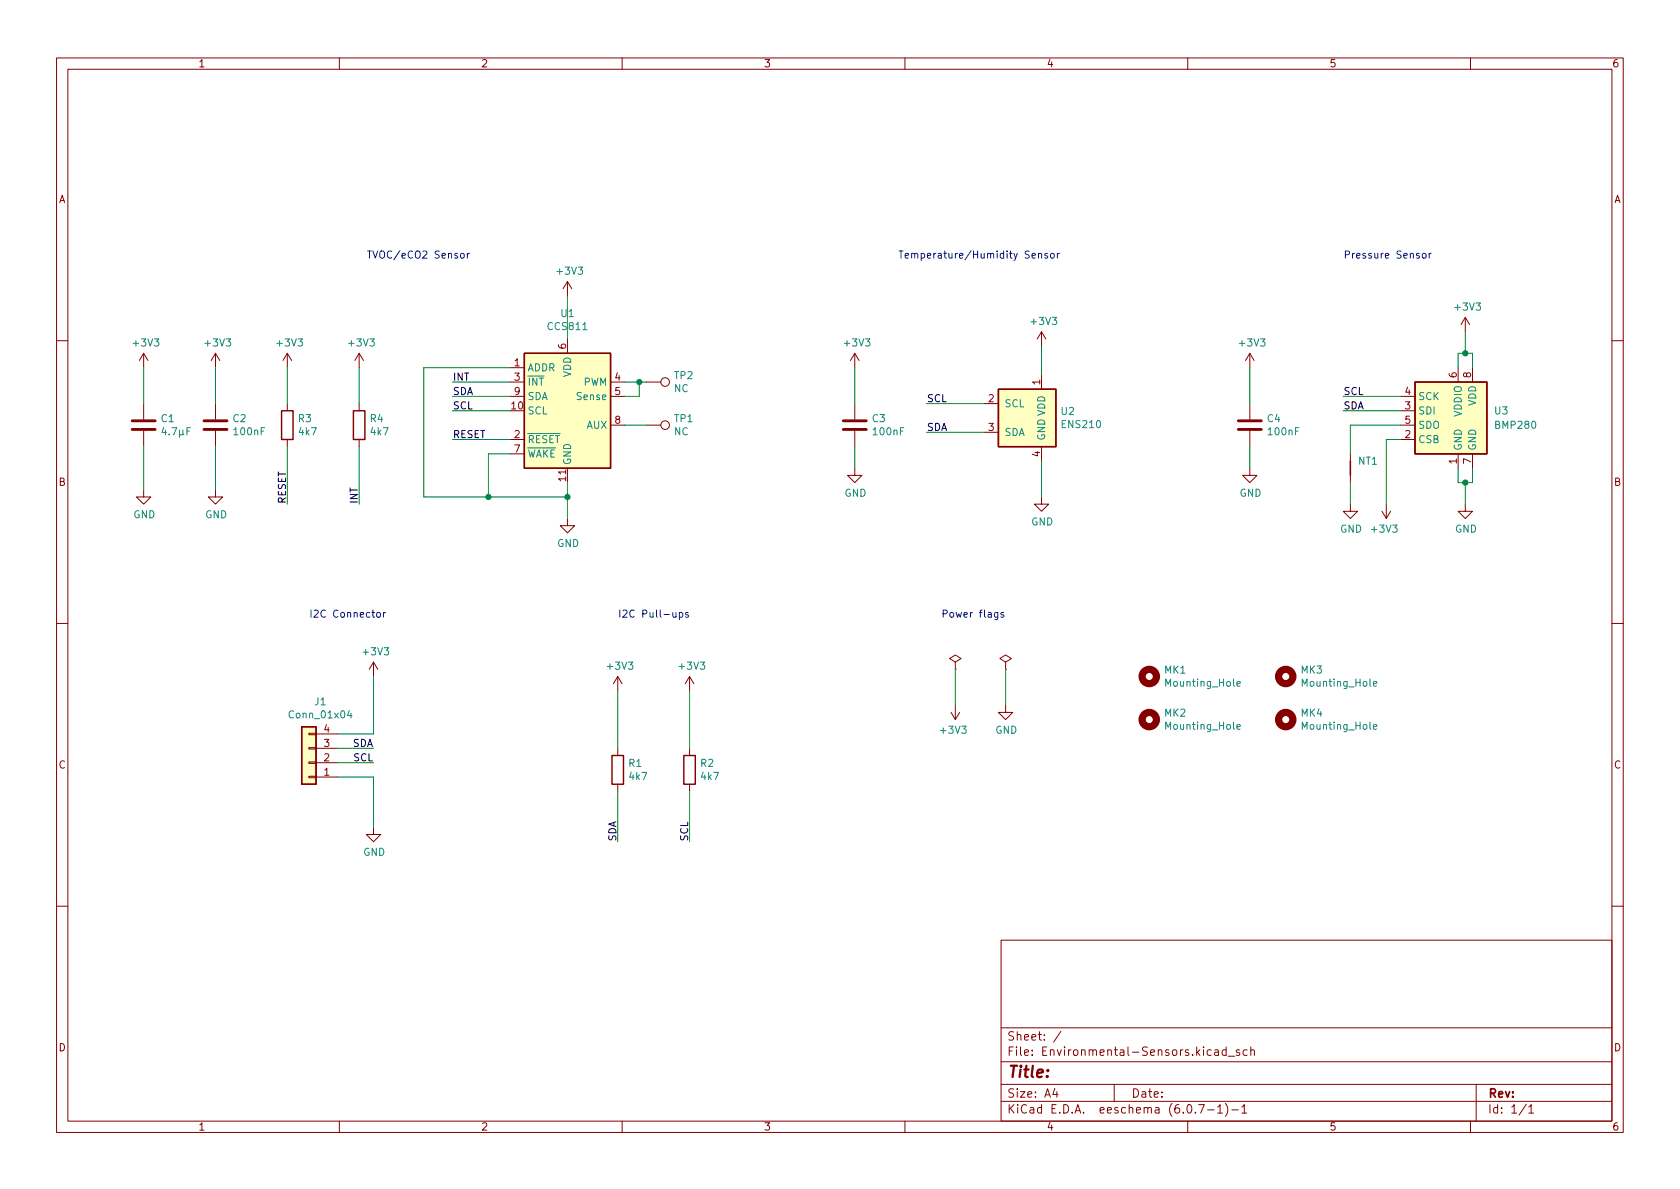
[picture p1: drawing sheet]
<svg xmlns="http://www.w3.org/2000/svg" width="297mm" height="210mm" viewBox="0 0 297 210" stroke-linecap="round" stroke-linejoin="round" font-family="sans-serif">
<g fill="none" stroke="#840000" stroke-width=".18">
<path d="M10 10.2h277v190.1h-277zM12 12.2h273v186.1h-273zM60 10.2v2M110 10.2v2M160 10.2v2M210 10.2v2M260 10.2v2M100.3 49.8v2.5M100.3 59.9v2.6M100.3 49.8l-.7 1.2M100.3 49.8l.8 1.2M184.1 58.7l-.7 1.2"/>
<path d="M184.1 58.7v2.5M184.1 58.7l.8 1.2M259.1 56.1l-.8 1.3M259.1 56.1v2.6M259.1 56.1l.7 1.3M10 60.2h2M25.4 62.5l-.8 1.2M25.4 62.5v2.5M25.4 71.4v2.8M25.4 76.2v2.8M25.4 62.5l.8 1.2M38.1 62.5l-.8 1.2"/>
<path d="M38.1 62.5v2.5M38.1 71.4v2.8M38.1 76.2v2.8M38.1 62.5l.8 1.2M50.8 62.5v2.5M50.8 71.4v1.2M50.8 77.7v1.3M50.8 62.5l-.8 1.2M50.8 62.5l.8 1.2M63.5 62.5l-.8 1.2M63.5 62.5v2.5M63.5 71.4v1.2"/>
<path d="M63.5 77.7v1.3M63.5 62.5l.8 1.2M90.2 65h2.5M90.2 77.7h2.5M90.2 67.6h2.5M90.2 70.1h2.5M107.9 67.6h2.6M107.9 70.1h2.6M107.9 75.2h2.6M114.3 67.6h2.5M114.3 75.2h2.5M151.1 62.5l-.7 1.2"/>
<path d="M151.1 62.5v2.5M151.1 71.4v2.8M151.1 76.2v2.8M151.1 62.5l.8 1.2M174 71.4h2.5M174 76.4h2.5M184.1 66.3v2.5M184.1 79v2.5M221 62.5l-.8 1.2M221 62.5v2.5M221 71.4v2.8M221 76.2v2.8"/>
<path d="M221 62.5l.7 1.2M247.6 77.7h2.6M247.6 70.1h2.6M247.6 75.2h2.6M247.6 72.6h2.6M257.8 65v2.6M260.3 65v2.6M285 60.2h2M25.4 86.6v1.3h1.3l-1.3 1.2-1.3-1.2h1.3M38.1 86.6v1.3h1.3l-1.3 1.2-1.3-1.2h1.3M90.2 80.3h2.5M100.3 91.7v1.3h1.3l-1.3 1.2-1.2-1.2h1.2"/>
<path d="M100.3 82.8v2.5M151.1 82.8v1.3h1.3l-1.3 1.2-1.2-1.2h1.2M184.1 87.9v1.2h1.3l-1.3 1.3-1.2-1.3h1.2M221 82.8v1.3h1.2l-1.2 1.2-1.3-1.2h1.3M238.8 89.1v1.3h1.2l-1.2 1.3-1.3-1.3h1.3M238.8 80.3v5M244.3 90.4l.8 1.3M245.1 89.1v2.6M245.9 90.4l-.8 1.3M257.8 80.3v2.5M259.1 89.1v1.3h1.2l-1.2 1.3-1.3-1.3h1.3M260.3 80.3v2.5"/>
<path d="M10 110.2h2M66 117.1l-.7 1.3M66 117.1v2.5M66 117.1l.8 1.3M109.2 119.6l-.7 1.3M109.2 119.6v2.6M109.2 119.6l.8 1.3M121.9 119.6v2.6M121.9 119.6l-.7 1.3M121.9 119.6l.8 1.3M168.9 117.1l1-.6-1-.7-1 .7 1 .6v1.3M168.9 118.4h.1"/>
<path d="M177.8 117.1l1-.6-1-.7-1 .7 1 .6v1.3M177.8 118.4h.1M285 110.2h2M54.6 129.7h1.3v.2h-1.3zM54.6 132.2h1.3v.3h-1.3zM54.6 134.7h1.3v.3h-1.3zM54.6 137.3h1.3v.2h-1.3zM55.9 137.4h3.8M55.9 134.9h3.8M55.9 132.3h3.8M55.9 129.8h3.8M109.2 132.3v1.3"/>
<path d="M109.2 138.7v1.2M121.9 132.3v1.3M121.9 138.7v1.2M168.1 126l.8 1.2M168.9 124.7v2.5M169.7 126l-.8 1.2M177.8 124.7v1.3h1.3l-1.3 1.2-1.3-1.2h1.3M66 146.3v1.3h1.3l-1.3 1.2-1.2-1.2h1.2M10 160.2h2M177 166.3h108v32h-108zM285 160.2h2M60 198.3v2"/>
<path d="M110 198.3v2M160 198.3v2M177 194.8h108M177 191.8h108M177 187.8h108M177 181.8h108M186.5 192.5l-.4 1h1M186.9 193v1M187.6 182.4l-1.3 1.9M197 191.8v3M210 198.3v2M211.9 195.3h1l-.6 1.5"/>
<path d="M213.5 196.3h1.1M214.8 185.7h.6v.9M215.3 195.8l.4-.5v1.5M215.3 196.8h.8M215.4 186l-.5 .1a.29 .29 0 0 0-.2 .2 .29 .29 0 0 0 .2 .3h.5M216.6 195.1a1.72 1.72 0 0 1 0 2.3M216.8 185.7l-.4-.1-.3 .3v.4l.1 .3h.6M216.8 185.1v1.5M217.1 186.8h1.2M217.8 196.3h1.1M219.1 185.7l-.3-.1-.2 .2v.3l.5 .1v.4h-.5M219.6 195.8l.4-.5v1.5"/>
<path d="M219.6 196.8h.8M220.5 185.7l-.4-.1-.3 .3v.4l.1 .3h.6M221.1 185.8l.3-.2 .3 .1 .1 .9M221.1 185.1v1.5M260 198.3v2M261 191.8v6.5M269.9 195.3l-1.3 1.9M270.3 195.8l.4-.5v1.5M270.3 196.8h.9"/>
<circle cx="117.6" cy="75.2" r=".76"/>
<circle cx="117.6" cy="67.6" r=".76"/>
</g>
<g fill="#ffffc2" stroke="#ffffc2" stroke-width=".18">
<path d="M92.7 62.5h15.2v20.3h-15.2z"/>
<path d="M176.5 68.8h10.2v10.2h-10.2z"/>
<path d="M250.2 67.6h12.7v12.7h-12.7z"/>
<path d="M53.3 128.5h2.6v10.2h-2.6z"/>
</g>
<path d="M49.8 72.6h2v5.1h-2zM62.5 72.6h2v5.1h-2zM92.7 62.5h15.2v20.3h-15.2zM176.5 68.8h10.2v10.2h-10.2zM250.2 67.6h12.7v12.7h-12.7zM238.8 81.5v2.6M53.3 128.5h2.6v10.2h-2.6zM108.2 133.6h2v5.1h-2zM120.9 133.6h2v5.1h-2z" fill="none" stroke="#840000" stroke-width=".25"/>
<g fill="none" stroke="#840000" stroke-width="1.3">
<circle cx="203.2" cy="119.6" r="1.27"/>
<circle cx="227.3" cy="119.6" r="1.27"/>
<circle cx="203.2" cy="127.2" r="1.27"/>
<circle cx="227.3" cy="127.2" r="1.27"/>
</g>
<g fill="none" stroke="#008484" stroke-width=".18">
<path d="M28.9 75.6l-.3 .9h.8M29.2 76v.9M29.9 76.8v.1M30.4 75.6h.8l-.5 1.3M31.7 76v1.3M32.3 76.7l.2 .2M32.3 76v.8l-.4 .1-.2-.2M33.1 76.2h.4M33.7 75.6h-.6v1.3M61.8 125.6l-.4 .9h.8M62.1 126.1v.9M218.7 120.9l.6-.1-.1-.2-.3-.1-.2 .2 .1 .6h.4"/>
<path d="M218.7 128.5l.6-.1-.1-.2-.3-.1-.2 .2 .1 .6h.4M242.8 120.9l.6-.1v-.2l-.4-.1-.2 .2 .1 .6h.5M242.8 128.5l.6-.1v-.2l-.4-.1-.2 .2 .1 .6h.5"/>
</g>
<path d="M23.4 75.9h4M23.4 74.4h4M36.1 75.9h4M36.1 74.4h4M149.1 75.9h4.1M149.1 74.4h4.1M218.9 75.9h4.1M218.9 74.4h4.1" fill="none" stroke="#840000" stroke-width=".51"/>
<g fill="none" stroke="#0000c2" stroke-width=".18">
<path d="M81.5 44.9l.3-.1 .3 .2v.4l-.3 .2h-.3l-.1-.2zM82.6 44.8v.8M83 44.8l-.4 .2M182.5 45.2l.6-.1-.1-.2-.3-.1-.2 .2v.6h.5M183.6 44.9l.2-.1 .3 .1 .1 .7M183.6 44.8v.8M185.2 44.9l-.3-.1-.2 .2 .1 .2 .4 .1v.3h-.5M185.9 44.9l.3-.1 .2 .2v.4l-.2 .2h-.3l-.2-.2zM186.9 44.8v.8M187.3 44.8l-.4 .2M251.6 44.9l.3-.1 .2 .2v.4l-.2 .2h-.3l-.1-.2zM252.7 44.8v.8"/>
<path d="M253 44.8l-.3 .2M66.7 108.4l.3-.1 .3 .2v.4l-.3 .2h-.3l-.1-.2zM67.8 108.3v.8M68.2 108.3l-.4 .2M119 108.3v.8h.3l.2-.1M119.5 108.3v.8M120.1 108.4l.4-.1 .2 .2-.1 .6h-.5M120.1 108.3v1.3M121.7 108.4l-.3-.1-.2 .2 .1 .2 .4 .1v.3h-.5M176.4 108.3v1l-.2 .3-.3-.1M176.4 108.4l-.3-.1-.3 .2 .1 .6h.5M177.5 108.4l-.3-.1-.2 .2v.2l.5 .1v.3h-.5"/>
</g>
<g fill="none" stroke="#008400" stroke-width=".18">
<path d="M100.3 52.3v7.6M259.1 58.7v3.8M25.4 65v6.4M25.4 79v7.6M38.1 65v6.4M38.1 79v7.6M50.8 65v6.4M50.8 79v10.1M63.5 65v6.4M63.5 79v10.1M80 77.7h10.2M80 67.6h10.2"/>
<path d="M80 70.1h10.2M80 72.6h10.2M90.2 65h-15.3v22.9h25.4M110.5 67.6h3.8M110.5 75.2h3.8M113 67.6v2.5h-2.5M151.1 65v6.4M151.1 79v3.8M163.8 76.4h10.2M163.8 71.4h10.2M184.1 61.2v5.1M221 65v6.4"/>
<path d="M221 79v3.8M237.5 70.1h10.1M237.5 72.6h10.1M247.6 77.7h-2.5v11.4M247.6 75.2h-8.8v5.1M257.8 65v-2.5h2.5v2.5M90.2 80.3h-3.8v7.6M100.3 85.3v6.4M184.1 81.5v6.4M238.8 85.3v3.8M257.8 82.8v2.5h2.5v-2.5M259.1 85.3v3.8"/>
<path d="M66 119.6v10.2h-6.3M168.9 118.4v6.3M177.8 118.4v6.3M59.7 137.4h6.3v8.9M59.7 134.9h6.3M59.7 132.3h6.3M109.2 122.2v10.1M109.2 139.9v8.9M121.9 122.2v10.1M121.9 139.9v8.9"/>
</g>
<g fill="#008400" stroke="#008400" stroke-width=".18">
<circle cx="259.1" cy="85.3" r=".46"/>
<circle cx="259.1" cy="62.5" r=".46"/>
<circle cx="113" cy="67.6" r=".46"/>
<circle cx="86.4" cy="87.9" r=".46"/>
<circle cx="100.3" cy="87.9" r=".46"/>
</g>
<text font-size="2.8" fill="#840000" x="178" y="190.6">Title:</text>
<g font-size="2.1" fill="#840000">
<text x="178" y="184">Sheet: /</text>
<text x="178" y="186.7">File: Environmental-Sensors.kicad_sch</text>
<text x="178" y="196.9">KiCad E.D.A. eeschema (6.0.7-1)-1</text>
<text x="178" y="194.1">Size: A4</text>
<text x="200" y="194.1">Date:</text>
<text x="263" y="194.1">Rev:</text>
<text x="263" y="196.9">Id: 1/1</text>
</g>
<g font-size="1.8" fill="#840000">
<text x="35" y="11.9">1</text>
<text x="85" y="11.9">2</text>
<text x="135" y="11.9">3</text>
<text x="185" y="11.9">4</text>
<text x="235" y="11.9">5</text>
<text x="285" y="11.9">6</text>
<text x="10.3" y="35.9">A</text>
<text x="285.3" y="35.9">A</text>
<text x="90.9" y="64.8">1</text>
<text x="100.1" y="61.7" transform="rotate(-90 100.1 61.7)">6</text>
<text x="90.9" y="67.3">3</text>
<text x="90.9" y="69.8">9</text>
<text x="108.7" y="67.3">4</text>
<text x="108.7" y="69.8">5</text>
<text x="174.8" y="71.1">2</text>
<text x="183.9" y="68.1" transform="rotate(-90 183.9 68.1)">1</text>
<text x="248.4" y="69.8">4</text>
<text x="257.6" y="66.8" transform="rotate(-90 257.6 66.8)">6</text>
<text x="260.1" y="66.8" transform="rotate(-90 260.1 66.8)">8</text>
<text x="90.5" y="72.4">10</text>
<text x="90.9" y="77.5">2</text>
<text x="108.7" y="74.9">8</text>
<text x="174.8" y="76.2">3</text>
<text x="248.4" y="77.5">2</text>
<text x="248.4" y="72.4">3</text>
<text x="248.4" y="74.9">5</text>
<text x="90.9" y="80">7</text>
<text x="183.9" y="80.8" transform="rotate(-90 183.9 80.8)">4</text>
<text x="257.6" y="82" transform="rotate(-90 257.6 82)">1</text>
<text x="260.1" y="82" transform="rotate(-90 260.1 82)">7</text>
<text x="10.3" y="85.9">B</text>
<text x="100.1" y="85.1" transform="rotate(-90 100.1 85.1)">11</text>
<text x="285.3" y="85.9">B</text>
<text x="57.3" y="129.5">4</text>
<text x="10.3" y="135.9">C</text>
<text x="57.3" y="137.2">1</text>
<text x="57.3" y="134.6">2</text>
<text x="57.3" y="132.1">3</text>
<text x="285.3" y="135.9">C</text>
<text x="10.3" y="185.9">D</text>
<text x="285.3" y="185.9">D</text>
<text x="35" y="199.9">1</text>
<text x="85" y="199.9">2</text>
<text x="135" y="199.9">3</text>
<text x="185" y="199.9">4</text>
<text x="235" y="199.9">5</text>
<text x="285" y="199.9">6</text>
</g>
<g font-size="1.8" fill="#0000c2">
<text x="64.8" y="45.7">TVOC/eCO2 Sensor</text>
<text x="158.7" y="45.7">Temperature/Humidity Sensor</text>
<text x="237.5" y="45.7">Pressure Sensor</text>
<text x="54.6" y="109.2">I2C Connector</text>
<text x="109.2" y="109.2">I2C Pull-ups</text>
<text x="166.4" y="109.2">Power flags</text>
</g>
<g font-size="1.8" fill="#008484">
<text x="98.6" y="48.6">+3V3</text>
<text x="97" y="58.4">CCS811</text>
<text x="99.2" y="56.1">U1</text>
<text x="182.4" y="57.4">+3V3</text>
<text x="257.4" y="54.9">+3V3</text>
<text x="23.7" y="61.3">+3V3</text>
<text x="36.4" y="61.3">+3V3</text>
<text x="49.1" y="61.3">+3V3</text>
<text x="61.8" y="61.3">+3V3</text>
<text x="93.2" y="65.7">ADDR</text>
<text x="149.4" y="61.3">+3V3</text>
<text x="219.3" y="61.3">+3V3</text>
<text x="93.2" y="68.2">~{INT}</text>
<text x="93.2" y="70.7">SDA</text>
<text x="101" y="66.7" transform="rotate(-90 101 66.7)">VDD</text>
<text x="102.2" y="70.7">Sense</text>
<text x="103.1" y="68.2">PWM</text>
<text x="119.2" y="69.3">NC</text>
<text x="119.3" y="67">TP2</text>
<text x="250.7" y="70.7">SCK</text>
<text x="261" y="71.8" transform="rotate(-90 261 71.8)">VDD</text>
<text x="28.5" y="74.6">C1</text>
<text x="41.2" y="74.6">C2</text>
<text x="41.5" y="77">100nF</text>
<text x="52.8" y="74.6">R3</text>
<text x="52.9" y="77">4k7</text>
<text x="65.5" y="74.6">R4</text>
<text x="65.6" y="77">4k7</text>
<text x="93.2" y="73.3">SCL</text>
<text x="103.7" y="75.8">AUX</text>
<text x="119.2" y="77">NC</text>
<text x="119.3" y="74.6">TP1</text>
<text x="154.2" y="74.6">C3</text>
<text x="154.5" y="77">100nF</text>
<text x="177.5" y="72">SCL</text>
<text x="177.5" y="77.1">SDA</text>
<text x="184.8" y="78" transform="rotate(-90 184.8 78)">GND VDD</text>
<text x="187.6" y="73.4">U2</text>
<text x="187.9" y="75.7">ENS210</text>
<text x="224.1" y="74.6">C4</text>
<text x="224.4" y="77">100nF</text>
<text x="250.7" y="73.3">SDI</text>
<text x="250.7" y="75.8">SDO</text>
<text x="258.4" y="73.7" transform="rotate(-90 258.4 73.7)">VDDIO</text>
<text x="264.3" y="73.3">U3</text>
<text x="264.5" y="75.8">BMP280</text>
<text x="93.2" y="78.4">~{RESET}</text>
<text x="93.2" y="80.9">~{WAKE}</text>
<text x="101" y="82.3" transform="rotate(-90 101 82.3)">GND</text>
<text x="240.2" y="82.2">NT1</text>
<text x="250.7" y="78.4">CSB</text>
<text x="258.4" y="79.8" transform="rotate(-90 258.4 79.8)">GND</text>
<text x="261" y="79.8" transform="rotate(-90 261 79.8)">GND</text>
<text x="149.3" y="87.8">GND</text>
<text x="219.1" y="87.8">GND</text>
<text x="23.6" y="91.6">GND</text>
<text x="36.3" y="91.6">GND</text>
<text x="182.3" y="92.9">GND</text>
<text x="236.9" y="94.2">GND</text>
<text x="242.6" y="94.2">+3V3</text>
<text x="257.2" y="94.2">GND</text>
<text x="98.5" y="96.7">GND</text>
<text x="64.3" y="115.9">+3V3</text>
<text x="107.5" y="118.4">+3V3</text>
<text x="120.2" y="118.4">+3V3</text>
<text x="205.9" y="119.1">MK1</text>
<text x="230" y="119.1">MK3</text>
<text x="55.7" y="124.7">J1</text>
<text x="206.3" y="121.4">Mounting_Hole</text>
<text x="230.4" y="121.4">Mounting_Hole</text>
<text x="51.4" y="127">Conn_01x04</text>
<text x="166.4" y="129.7">+3V3</text>
<text x="176" y="129.7">GND</text>
<text x="205.9" y="126.7">MK2</text>
<text x="206.3" y="129">Mounting_Hole</text>
<text x="230" y="126.7">MK4</text>
<text x="230.4" y="129">Mounting_Hole</text>
<text x="111.2" y="135.6">R1</text>
<text x="111.3" y="137.9">4k7</text>
<text x="123.9" y="135.6">R2</text>
<text x="124" y="137.9">4k7</text>
<text x="64.2" y="151.3">GND</text>
</g>
<g font-size="1.8">
<text x="80" y="67.3">INT</text>
<text x="80" y="69.8">SDA</text>
<text x="163.8" y="71.1">SCL</text>
<text x="237.5" y="69.8">SCL</text>
<text x="80" y="72.4">SCL</text>
<text x="80" y="77.5">RESET</text>
<text x="163.8" y="76.2">SDA</text>
<text x="237.5" y="72.4">SDA</text>
<text x="50.5" y="89.1" transform="rotate(-90 50.5 89.1)">RESET</text>
<text x="63.2" y="89.1" transform="rotate(-90 63.2 89.1)">INT</text>
<text x="62.3" y="132.1">SDA</text>
<text x="62.5" y="134.6">SCL</text>
<text x="109" y="148.8" transform="rotate(-90 109 148.8)">SDA</text>
<text x="121.7" y="148.8" transform="rotate(-90 121.7 148.8)">SCL</text>
</g>
</svg>
